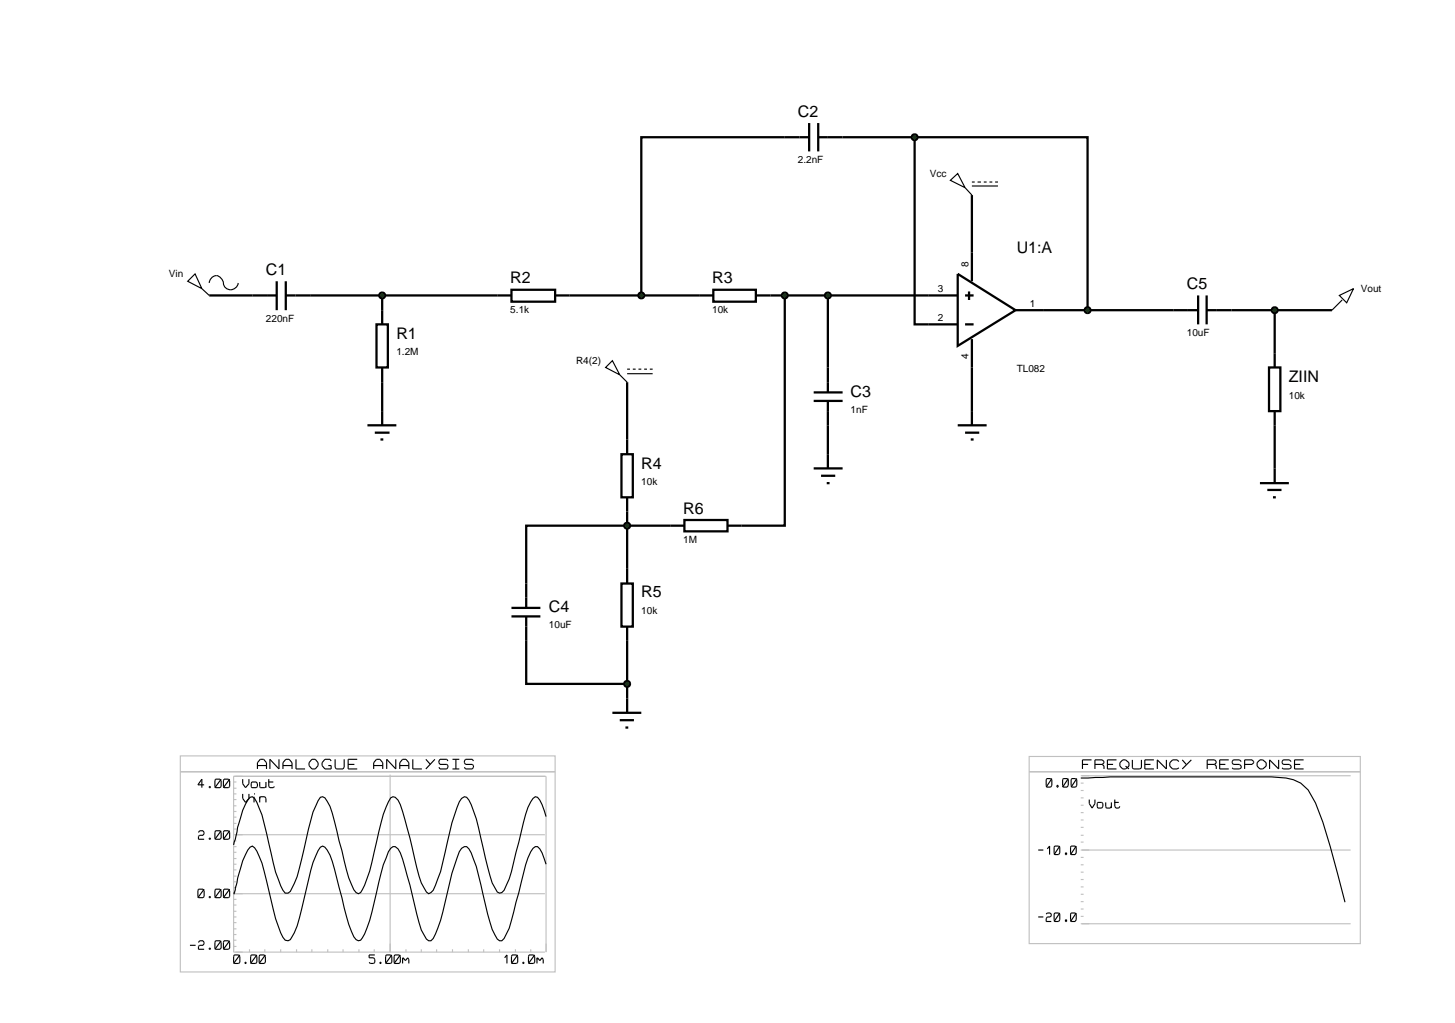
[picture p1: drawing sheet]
<svg xmlns="http://www.w3.org/2000/svg" width="257mm" height="180mm" viewBox="0 0 257 180" stroke-linecap="round" stroke-linejoin="round" font-family="sans-serif">
<g fill="none" stroke="#000" stroke-width=".4">
<path d="M142.7 24.2h-29.6v27.9M142.7 21.7v5M144.3 24.2h17M144.3 21.7v5M161.3 24.2v33h7.6M161.3 24.2h30.5v30.5M171.4 34.4v15.2M36.9 52.1h11.9M48.8 49.6v5.1M50.4 52.1h39.8M50.4 49.6v5.1M66.4 57.2h2v7.6h-2z"/>
<path d="M67.4 52.1v5.1M90.2 51.1h7.7v2.1h-7.7zM97.9 52.1h27.9M125.8 51.1h7.5v2.1h-7.5zM133.3 52.1h35.6M138.4 52.1v40.6h-7.6M146 52.1v17.1M168.9 48.3l10.2 6.4-10.2 6.3zM170.2 52.1h1.5M170.2 57.2h1.5M170.9 51.4v1.5M171.4 59.8v12.7"/>
<path d="M179.1 54.7h27.9M217.2 54.7h17.7M224.8 54.7v7.6M67.4 64.8v7.7M110.6 67.4v10.1M143.5 70.7h5.1M143.5 69.2h5.1M146 70.7v9.4M224.8 75v7.6M110.6 90.2v10.1M118.2 92.7h-25.4v10.2M92.8 113v7.6h17.8"/>
<path d="M110.6 113v10.2"/>
</g>
<g fill="#004000" stroke="#000" stroke-width=".4">
<path d="M67 51.8l.4-.2-.5 .5zM67.4 51.6l.3 .1 .2 .4zM67.4 52.6l.5-.5-.2 .4zM66.9 52.1l.5 .5-.4-.2z"/>
<path d="M145.7 51.7l.3-.1-.5 .5zM146 51.6l.3 .1 .2 .4zM146 52.6l.5-.5-.2 .4zM145.5 52.1l.5 .5-.4-.2z"/>
</g>
<g fill="#004000">
<path d="M67.4 51.6l.5 .5-.5 .5-.5-.5z"/>
<path d="M145.5 52.1l.5-.5 .5 .5-.5 .5z"/>
</g>
<path d="M64.8 75h5.1M66.1 76.3h2.6M67.1 77.5h.5M67.4 72.5v2.5M143.5 82.6h5.1M144.8 83.9h2.5M145.8 85.2h.5M146 80.1v2.5" fill="none" stroke="#000" stroke-width=".4"/>
<g fill="none" stroke="#000" stroke-width=".2">
<path d="M167.6 31.8l1.3-1.2 1.3 2.5zM170.2 33.1l1.2 1.3M171.4 32.1h.5M171.4 32.8h4.6M172.4 32.1h.6M173.5 32.1h.5M174.5 32.1h.5M175.5 32.1h.5M34.4 48.3l1.2 2.6-2.5-1.3zM35.6 50.9l1.3 1.2M36.9 49.9a1.23 1.23 0 0 1 1.1-1.3 1.23 1.23 0 0 1 1.3 1 1.35 1.35 0 0 0 1.2 1.5 1.35 1.35 0 0 0 1.5-1.2M236.2 52.1l2.5-1.2-1.2 2.5z"/>
<path d="M236.7 52.9l-1.8 1.8"/>
</g>
<path d="M112.8 51.7l.3-.1-.5 .5zM113.1 51.6l.3 .1 .2 .4zM113.1 52.6l.5-.5-.2 .4zM112.6 52.1l.5 .5-.4-.2z" fill="#004000" stroke="#000" stroke-width=".4"/>
<path d="M113.1 51.6l.5 .5-.5 .5-.5-.5z" fill="#004000"/>
<g fill="none" stroke="#c0c0c0" stroke-width=".2">
<path d="M181.5 133.4h58.4v33h-58.4zM181.5 136.1h58.4M190.6 139.4h.5M190.6 138.1h.5M190.6 136.8h47.6M190.6 159h.5M190.6 157.7h.5M190.6 156.4h.5M190.6 155.1h.5M190.6 153.8h.5M190.6 152.5h.5M190.6 151.2h.5"/>
<path d="M190.6 149.9h47.6M190.6 148.5h.5M190.6 147.3h.5M190.6 145.9h.5M190.6 144.6h.5M190.6 143.3h.5M190.6 142h.5M190.6 140.7h.5M190.6 162.9h47.6M190.6 161.6h.5M190.6 160.3h.5"/>
</g>
<g fill="none" stroke="#000" stroke-width=".2">
<path d="M184.6 137.3h.7l.2 .2v1l-.2 .3h-.7l-.1-.3zM185.5 137.3l-1 1.5M186.4 138.5h.2v.3h-.2zM187.5 137.3h.7l.2 .2v1l-.2 .3h-.7l-.1-.3zM188.4 137.3l-1 1.5M189 137.3h.7l.2 .2v1l-.2 .3h-.7l-.1-.3zM189.9 137.3l-1 1.5M190.6 137.2l5.2-.2h27.1a22.9 22.9 0 0 1 5.2 .5l1.3 .6 1.3 1.2 1.3 2.3a137.8 137.8 0 0 1 5.2 17.5M190.9 134.8h1M192.5 134h-1.6v1.6M193.1 134.8h1.3M194.4 134.8l.3-.3v-.2l-.3-.3h-1.3v1.6"/>
<path d="M194.4 134.8l.3 .3v.5M195.3 134.8h1M196.9 134h-1.6v1.6h1.6M198 134h.5l.6 .5v.6l-.6 .5h-.5l-.5-.5v-.6zM198.5 135.1l.6 .5M199.7 134v1.4l.2 .2h1.1l.3-.2v-1.4M201.9 134.8h1M203.5 134h-1.6v1.6h1.6M205.7 134v1.6l-1.6-1.6v1.6M207.9 134.3l-.3-.3h-.8l-.5 .5v.6l.5 .5h.8l.3-.2M208.5 134l.7 .8M210.1 134l-1.6 1.6"/>
<path d="M212.9 134.8h1.3M214.2 134.8l.3-.3v-.2l-.3-.3h-1.3v1.6M214.2 134.8l.3 .3v.5M215.1 134.8h1M216.7 134h-1.6v1.6h1.6M218.9 134.3l-.3-.3h-1.1l-.2 .3 .2 .5h1.1l.3 .3v.3l-.3 .2h-1.1l-.2-.2M219.5 134.8h1.3l.3-.3v-.2l-.3-.3h-1.3v1.6M222.2 134h.5l.6 .5v.6l-.6 .5h-.5l-.5-.5v-.6zM225.5 134v1.6l-1.6-1.6v1.6M227.7 134.3l-.3-.3h-1.1l-.2 .3 .2 .5h1.1l.3 .3v.3l-.3 .2h-1.1l-.2-.2M228.3 134.8h1M229.9 134h-1.6v1.6h1.6"/>
<path d="M183.1 149.9h.9M184.7 149.7l.4-.5v1.5M186 149.2h.7l.2 .2v1l-.2 .3h-.7l-.1-.3zM186.9 149.2l-1 1.5M187.9 150.4h.2v.3h-.2zM188.9 149.2h.7l.2 .2v1l-.2 .3h-.7l-.1-.3zM189.8 149.2l-1 1.5M192.1 141v.7l.5 .8 .5-.8v-.7M193.6 141.5h.7l.2 .2v.5l-.2 .3h-.7l-.1-.3zM195 141.5l.1 1h.7l.2-.3M196 141.5v1M196.5 141.5h.8"/>
<path d="M196.6 141v1.2l.2 .3h.5l.2-.3M183.1 161.7h.9M184.5 161.2l.2-.2h.5l.2 .2v.3l-.2 .2h-.5l-.2 .3v.5h.9M186 161h.7l.2 .2v1l-.2 .3h-.7l-.1-.3zM186.9 161l-1 1.5M187.9 162.2h.2v.3h-.2zM188.9 161h.7l.2 .2v1l-.2 .3h-.7l-.1-.3zM189.8 161l-1 1.5"/>
</g>
<path d="M160.9 23.9l.4-.2-.5 .5zM161.3 23.7l.3 .1 .2 .4zM161.8 24.2l-.1 .3-.4 .2zM160.8 24.2l.5 .5-.4-.2z" fill="#004000" stroke="#000" stroke-width=".4"/>
<path d="M160.8 24.2l.5-.5 .5 .5-.5 .5z" fill="#004000"/>
<g fill="none" stroke="#000" stroke-width=".4">
<path d="M110.6 77.5v2.6M168.9 75h5.1M170.2 76.3h2.5M171.2 77.5h.5M171.4 72.5v2.5M109.6 80.1h2v7.6h-2zM110.6 87.7v2.5M118.2 92.7h2.5M120.7 91.7h7.6v2h-7.6zM128.3 92.7h2.5M109.6 102.9h2v7.6h-2zM110.6 100.3v2.6"/>
<path d="M110.6 110.5v2.5M108 125.7h5.1M109.3 127h2.5M110.3 128.3h.5M110.6 123.2v2.5"/>
</g>
<path d="M106.8 64.8l1.2-1.2 1.3 2.5zM109.3 66.1l1.3 1.3M110.6 65.1h.5M110.6 65.9h4.5M111.6 65.1h.5M112.6 65.1h.5M113.6 65.1h.5M114.6 65.1h.5" fill="none" stroke="#000" stroke-width=".2"/>
<g fill="#004000" stroke="#000" stroke-width=".4">
<path d="M110.2 92.4l.4-.2-.5 .5zM110.6 92.2l.4 .2 .1 .3zM111.1 92.7l-.2 .4-.3 .1zM110.1 92.7l.5 .5-.3-.1z"/>
<path d="M138.1 51.7l.3-.1-.5 .5zM138.4 51.6l.4 .2 .1 .3zM138.4 52.6l.5-.5-.1 .3zM137.9 52.1l.5 .5-.4-.2z"/>
</g>
<g fill="#004000">
<path d="M110.1 92.7l.5-.5 .5 .5-.5 .5z"/>
<path d="M138.4 51.6l.5 .5-.5 .5-.5-.5z"/>
</g>
<path d="M90.2 107.2h5.1M90.2 108.7h5.1M92.8 102.9v4.3M92.8 108.7v4.3" fill="none" stroke="#000" stroke-width=".4"/>
<path d="M110.2 120.3l.4-.2-.5 .5zM110.6 120.1l.3 .1 .2 .4zM111.1 120.6l-.1 .3-.4 .2zM110.1 120.6l.5 .5-.4-.2z" fill="#004000" stroke="#000" stroke-width=".4"/>
<path d="M110.1 120.6l.5-.5 .5 .5-.5 .5z" fill="#004000"/>
<g fill="none" stroke="#c0c0c0" stroke-width=".2">
<path d="M31.8 133.3h66.1v38.1h-66.1zM31.8 136.1h66.1M41.2 140h.5M41.2 139h.5M41.2 137.9h.5M68.8 136.6v31.3M41.2 159.6h.5M41.2 158.6h.5M41.2 157.6h54.9M41.2 156.5h.5M41.2 155.5h.5M41.2 154.5h.5"/>
<path d="M41.2 153.4h.5M41.2 152.4h.5M41.2 151.4h.5M41.2 150.3h.5M41.2 149.3h.5M41.2 148.3h.5M41.2 147.2h54.9M41.2 146.2h.5M41.2 145.2h.5M41.2 144.1h.5M41.2 143.1h.5M41.2 142.1h.5"/>
<path d="M41.2 141h.5M41.2 166.9h.5M41.2 165.8h.5M41.2 164.8h.5M41.2 163.8h.5M41.2 162.7h.5M41.2 161.7h.5M41.2 160.7h.5M44 167.4v.5M46.7 167.4v.5M49.5 167.4v.5M52.3 167.4v.5"/>
<path d="M55 167.4v.5M57.8 167.4v.5M60.5 167.4v.5M63.3 167.4v.5M66 167.4v.5M71.6 167.4v.5M74.3 167.4v.5M77 167.4v.5M79.8 167.4v.5M82.6 167.4v.5M85.3 167.4v.5M88.1 167.4v.5"/>
<path d="M90.9 167.4v.5M93.6 167.4v.5M96.1 167.9h-54.9v-31h55.1v31"/>
</g>
<g fill="none" stroke="#000" stroke-width=".2">
<path d="M36 138.4h-1.1l.7-1v1.5M36.9 138.7h.2v.2h-.2zM38 137.4h.8l.2 .3v1l-.2 .2h-.8l-.1-.2zM39 137.4l-1.1 1.5M39.5 137.4h.8l.2 .3v1l-.2 .2h-.8l-.1-.2zM40.5 137.4l-1.1 1.5M42.8 137.4v.8l.5 .7 .6-.7v-.8M42.8 140v.8l.5 .7 .6-.7v-.8M44.4 137.9h.8l.2 .3v.5l-.2 .2h-.8l-.1-.2zM44.8 140h.1M45.4 135.6v-1.1l.5-.6h.6l.5 .6v1.1M45.4 135h1.6"/>
<path d="M45.8 137.9l.1 1h.8l.2-.2M46.9 137.9v1M47.3 137.9h.9M47.4 137.4v1.3l.2 .2h.6l.2-.2M49.2 133.9v1.7l-1.6-1.7v1.7M49.9 135.6v-1.1l.5-.6h.6l.5 .6v1.1M49.9 135h1.6M52.2 133.9v1.7h1.6M55 133.9h.6l.5 .6v.5l-.5 .6h-.6l-.5-.6v-.5zM58.4 134.2l-.2-.3h-.9l-.5 .6v.5l.5 .6h1.1v-.6h-.5M59.1 133.9v1.4l.2 .3h1.2l.2-.3v-1.4M61.4 134.8h1.1"/>
<path d="M63 133.9h-1.6v1.7h1.6M65.9 135.6v-1.1l.5-.6h.6l.5 .6v1.1M65.9 135h1.6M69.8 133.9v1.7l-1.6-1.7v1.7M70.5 135.6v-1.1l.5-.6h.6l.5 .6v1.1M70.5 135h1.6M72.8 133.9v1.7h1.6M75.1 133.9l.8 .9M76.7 133.9l-1.6 1.7M79 134.2l-.2-.3h-1.2l-.2 .3v.3l.2 .3h1.2l.2 .2v.3l-.2 .3h-1.2l-.2-.3M79.8 133.9h1.2M79.8 135.6h1.2"/>
<path d="M80.4 133.9v1.7M83.5 134.2l-.2-.3h-1.2l-.2 .3v.3l.2 .3h1.2l.2 .2v.3l-.2 .3h-1.2l-.2-.3M35 146.8l.2-.3h.6l.2 .5-.2 .3h-.6l-.2 .2v.5h1M35 156.8h.8l.2 .3v1l-.2 .2h-.8l-.1-.2zM36 156.8l-1.1 1.5M36.9 147.8h.2v.2h-.2zM36.9 158.1h.2v.2h-.2zM38 146.5h.8l.2 .3v1l-.2 .2h-.8l-.1-.2zM38 156.8h.8l.2 .3v1l-.2 .2h-.8l-.1-.2zM39 156.8l-1.1 1.5M39 146.5l-1.1 1.5M39.5 146.5h.8l.2 .3v1l-.2 .2h-.8l-.1-.2z"/>
<path d="M39.5 156.8h.8l.2 .3v1l-.2 .2h-.8l-.1-.2zM40.5 156.8l-1.1 1.5M40.5 146.5l-1.1 1.5M44.8 140.5v1M45.8 140.5v1M45.8 140.8l.1-.3h.8l.2 .3v.7M96.3 152.4a6 6 0 0 0-1.5-3.1h-.4a5.2 5.2 0 0 0-1.7 3.2l-1.7 6.6a25.8 25.8 0 0 1-1.7 5.6l-.4 .8-.4 .4h-.4l-.4-.3a11.9 11.9 0 0 1-1.7-4.4l-1.2-5.2a21.9 21.9 0 0 0-2.1-6.3l-.4-.4h-.4l-.5 .3a21.2 21.2 0 0 0-2.1 6.1l-.8 3.4a24 24 0 0 1-2.1 6.4l-.4 .4h-.4l-.4-.3a10.2 10.2 0 0 1-1.7-4.4l-1.7-6.8a16.7 16.7 0 0 0-1.6-4.7l-.5-.4h-.4l-.4 .3a21.8 21.8 0 0 0-2.1 6l-.8 3.5a17.3 17.3 0 0 1-2.4 6.7l-.4 .1-.4-.2a11.3 11.3 0 0 1-1.7-4.1l-1.7-6.7a13.6 13.6 0 0 0-2.1-5.5l-.4-.2-.4 .2a15.8 15.8 0 0 0-2.1 5.8l-.8 3.4a25.3 25.3 0 0 1-2.1 6.6l-.3 .5-.4 .2-.5-.1a10.2 10.2 0 0 1-1.7-3.8l-1.6-6.7a15.8 15.8 0 0 0-2.1-5.8l-.4-.3-.4 .2a11.8 11.8 0 0 0-2 4.8l-.7 3.1-.2 .3M96.3 144a8.1 8.1 0 0 0-1.5-3.4l-.4-.1a5.3 5.3 0 0 0-1.7 3.1l-1.7 6.7a24.4 24.4 0 0 1-2.1 6.7l-.4 .4-.4 .1-.4-.2a10.2 10.2 0 0 1-1.7-4.4l-1.2-5.1a24.4 24.4 0 0 0-2.1-6.7l-.4-.5-.4-.1-.5 .3a18.1 18.1 0 0 0-2.1 6l-.8 3.5a24.4 24.4 0 0 1-2.1 6.7l-.8 .6-.4-.3a10.4 10.4 0 0 1-1.7-4.3l-1.7-7a23.2 23.2 0 0 0-1.6-4.9l-.5-.5-.4-.1-.4 .2a18.1 18.1 0 0 0-2.1 6l-.8 3.5a23 23 0 0 1-2.4 7.2l-.4 .2-.4-.2a13.8 13.8 0 0 1-2.1-5.6l-1.3-5.3a18 18 0 0 0-1.7-5.2l-.4-.6-.4-.2-.4 .1a16.5 16.5 0 0 0-2.1 5.6l-1.2 5.3a16.9 16.9 0 0 1-2 5.7l-.4 .3h-.5l-.8-1.3a52.7 52.7 0 0 1-2.5-9.3 18.4 18.4 0 0 0-2.1-6.1l-.4-.3-.4 .1a8.5 8.5 0 0 0-1.7 3.7l-.5 1.6-.7 3.1M33.5 166.7h1M35 166.2l.2-.3h.6l.2 .5-.2 .3h-.6l-.2 .2v.5h1M36.9 167.2h.2v.2h-.2zM38 165.9h.8l.2 .3v1l-.2 .2h-.8l-.1-.2z"/>
<path d="M39 165.9l-1.1 1.5M39.5 165.9h.8l.2 .3v1l-.2 .2h-.8l-.1-.2zM40.5 165.9l-1.1 1.5M41.3 168.4h.8l.2 .3v1l-.2 .2h-.8l-.1-.2zM42.3 168.4l-1.1 1.5M43.2 169.7h.2v.2h-.2zM44.3 168.4h.8l.2 .3v1l-.2 .2h-.8l-.1-.2zM45.3 168.4l-1.1 1.5M45.8 168.4h.8l.2 .3v1l-.2 .2h-.8l-.1-.2zM46.8 168.4l-1.1 1.5M66.1 168.4h-1v.5h.8l.2 .3v.5l-.2 .2h-.6l-.2-.2M67 169.7h.2v.2h-.2z"/>
<path d="M68.1 168.4h.8l.2 .3v1l-.2 .2h-.8l-.1-.2zM69.1 168.4l-1.1 1.5M69.6 168.4h.8l.2 .3v1l-.2 .2h-.8l-.1-.2zM70.6 168.4l-1.1 1.5M71 169.2l.1-.3 .4 .5 .4-.5 .2 .3v.7M71 168.9v1M89 168.9l.4-.5v1.5M90.3 168.4h.8l.2 .3v1l-.2 .2h-.8l-.1-.2zM91.3 168.4l-1.1 1.5M92.2 169.7h.2v.2h-.2zM93.3 168.4h.8l.2 .3v1l-.2 .2h-.8l-.1-.2zM94.3 168.4l-1.1 1.5"/>
<path d="M94.7 168.9v1M94.7 169.2l.1-.3 .4 .5 .4-.5 .2 .3v.7"/>
</g>
<path d="M207 54.7h4.3M211.3 52.1v5.1M212.8 52.1v5.1M212.8 54.7h4.4" fill="none" stroke="#000" stroke-width=".4"/>
<path d="M191.4 54.4l.4-.2-.5 .5zM191.8 54.2l.4 .2 .1 .3zM192.3 54.7l-.1 .3-.4 .2zM191.3 54.7l.5 .5-.4-.2z" fill="#004000" stroke="#000" stroke-width=".4"/>
<path d="M191.3 54.7l.5-.5 .5 .5-.5 .5z" fill="#004000"/>
<path d="M223.8 64.8h2v7.7h-2zM224.8 62.3v2.5M224.8 72.5v2.5" fill="none" stroke="#000" stroke-width=".4"/>
<path d="M224.4 54.4l.4-.2-.5 .5zM224.8 54.2l.3 .1 .2 .4zM224.8 55.2l.5-.5-.2 .4zM224.3 54.7l.5 .5-.4-.2z" fill="#004000" stroke="#000" stroke-width=".4"/>
<path d="M224.3 54.7l.5-.5 .5 .5-.5 .5z" fill="#004000"/>
<path d="M222.2 85.2h5.1M223.5 86.4h2.5M224.5 87.7h.5M224.8 82.6v2.6" fill="none" stroke="#000" stroke-width=".4"/>
<g font-size="2.8">
<text x="140.7" y="20.6">C2</text>
<text x="179.3" y="44.7">U1:A</text>
<text x="46.9" y="48.5">C1</text>
<text x="90" y="50">R2</text>
<text x="125.6" y="50">R3</text>
<text x="209.3" y="51">C5</text>
<text x="69.9" y="59.8">R1</text>
<text x="150" y="70">C3</text>
<text x="227.3" y="67.4">ZIIN</text>
<text x="113.1" y="82.7">R4</text>
<text x="120.5" y="90.6">R6</text>
<text x="96.8" y="108">C4</text>
<text x="113.1" y="105.4">R5</text>
</g>
<g font-size="1.8">
<text x="140.7" y="28.8">2.2nF</text>
<text x="164" y="31.2">Vcc</text>
<text x="170.8" y="47.1" transform="rotate(-90 170.8 47.1)">8</text>
<text x="29.8" y="48.9">Vin</text>
<text x="165.4" y="51.5">3</text>
<text x="240" y="51.5">Vout</text>
<text x="46.9" y="56.7">220nF</text>
<text x="90" y="55.2">5.1k</text>
<text x="125.6" y="55.2">10k</text>
<text x="165.4" y="56.6">2</text>
<text x="181.6" y="54.1">1</text>
<text x="209.3" y="59.2">10uF</text>
<text x="69.9" y="62.6">1.2M</text>
<text x="101.6" y="64.2">R4(2)</text>
<text x="170.8" y="63.3" transform="rotate(-90 170.8 63.3)">4</text>
<text x="179.3" y="65.6">TL082</text>
<text x="227.3" y="70.3">10k</text>
<text x="150" y="72.8">1nF</text>
<text x="113.1" y="85.5">10k</text>
<text x="120.5" y="95.7">1M</text>
<text x="96.8" y="110.8">10uF</text>
<text x="113.1" y="108.3">10k</text>
</g>
</svg>
